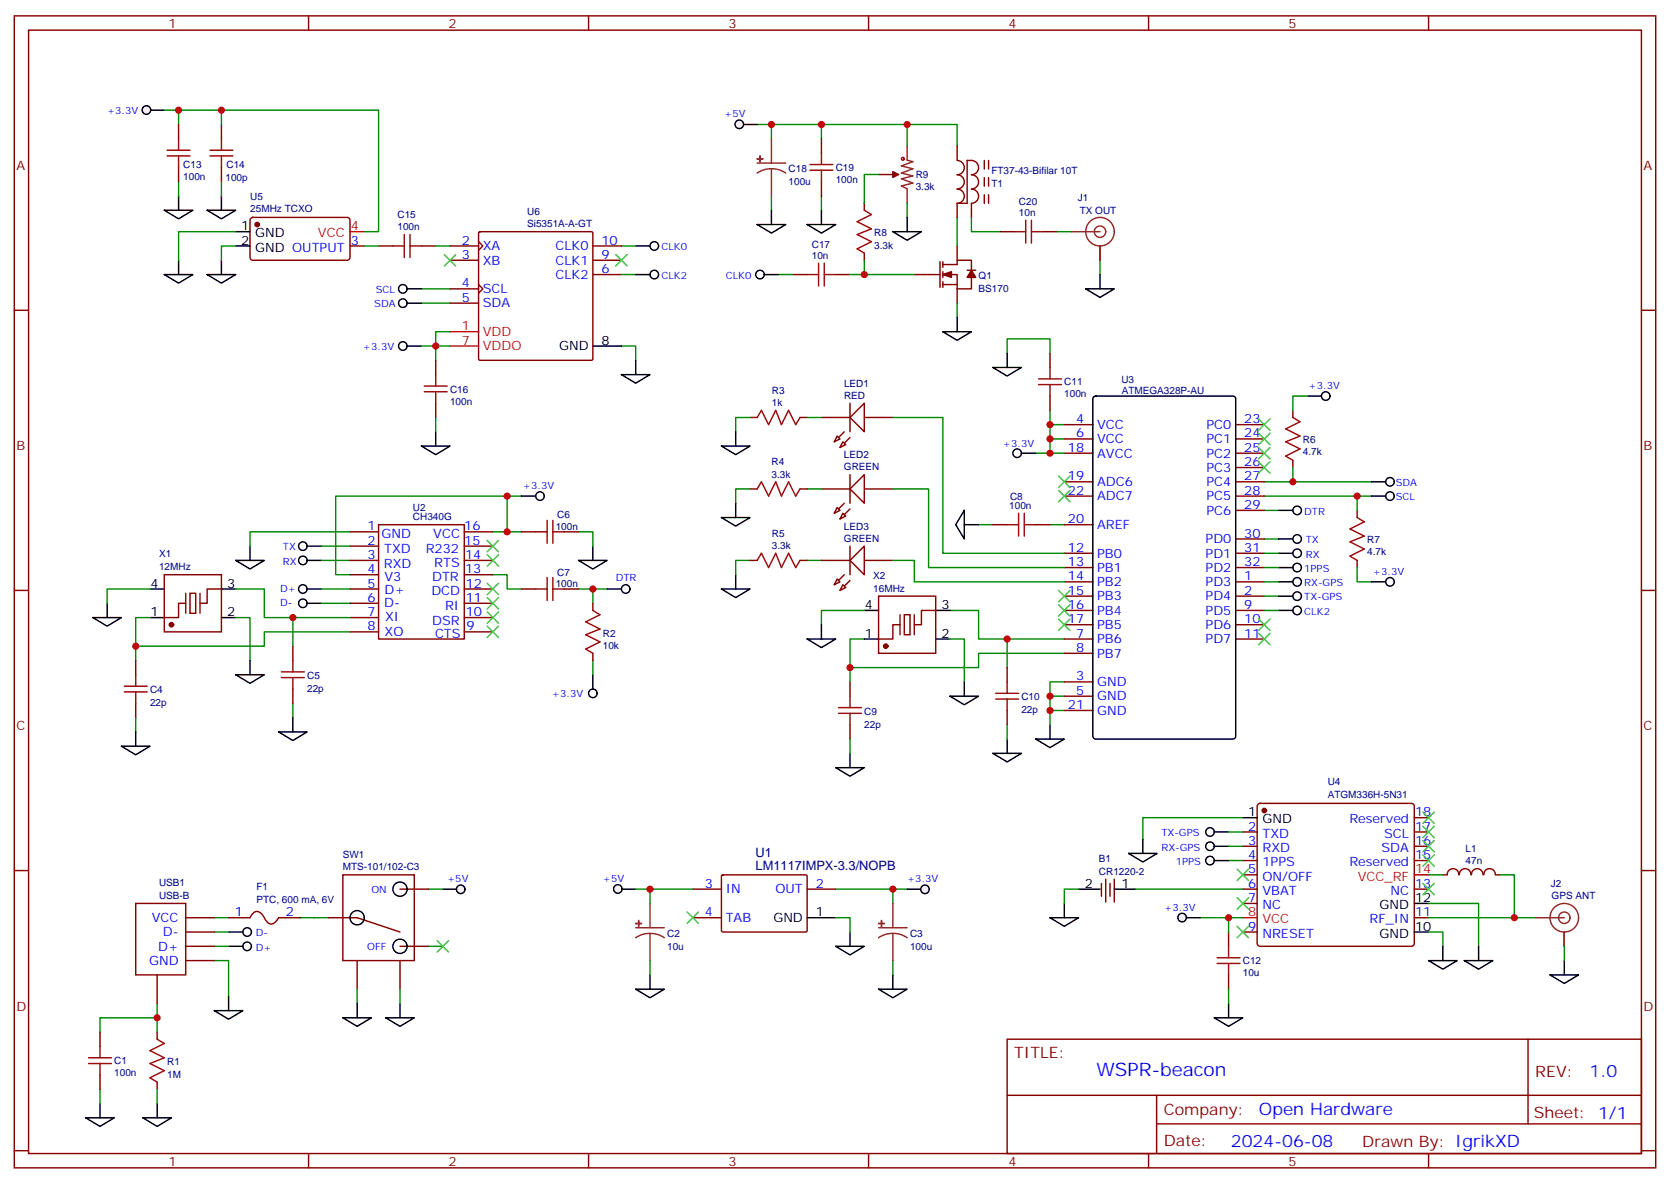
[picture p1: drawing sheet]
<svg xmlns="http://www.w3.org/2000/svg" width="412mm" height="292mm" viewBox="0 0 412 292" stroke-linecap="round" stroke-linejoin="round" font-family="sans-serif">
<g fill="none" stroke="#870000" stroke-width=".35">
<path d="M3.5 3.9h405.4v284.4h-405.4zM7.1 7.4h398.2v277.3h-398.2zM76.2 3.9v3.5M145.3 3.9v3.5M214.5 3.9v3.5M283.6 3.9v3.5M352.8 3.9v3.5M118.2 59.7l1 1-1 1.1M118.2 57.4l.3-.2h27.5l.4 .2v31.2l-.2 .3h-27.7l-.3-.2zM3.5 76.6h3.6M111.1 60.7h7.1M111.1 64.2h7.1"/>
<path d="M111.1 71.3h7.1M111.1 74.8h7.1M118.2 70.2l1 1.1-1 1.1M146.4 60.7h7.1M146.4 64.2h7.1M146.4 67.8h7.1M405.3 76.6h3.6M262.8 104.8h7.1M262.8 108.3h7.1M262.8 111.9h7.1M262.8 118.9h7.1M305.2 104.8h7"/>
<path d="M305.2 108.3h7M305.2 111.9h7M305.2 118.9h7M305.2 115.4h7M128.8 131.3h3.5M139.3 131.3h3.6M245.2 129.5h3.5M255.8 129.5h3.5M262.8 129.5h7.1M262.8 122.4h7.1M262.8 136.6h7.1M305.2 122.4h7"/>
<path d="M305.2 136.6h7M305.2 126h7M305.2 133h7M3.5 145.7h3.6M128.8 145.4h3.5M139.3 145.4h3.6M146.4 148.9v1.8M262.8 140.1h7.1M262.8 143.6h7.1M262.8 147.1h7.1M262.8 150.7h7.1M262.8 154.2h7.1"/>
<path d="M262.8 157.7h7.1M305.2 140.1h7M305.2 143.6h7M305.2 147.1h7M305.2 150.7h7M305.2 154.2h7M305.2 157.7h7M405.3 145.7h3.6M146.4 161.3v1.7M262.8 161.3h7.1M262.8 168.3h7.1M262.8 171.8h7.1"/>
<path d="M262.8 175.4h7.1M3.5 214.9h3.6M405.3 214.9h3.6M38.8 254.7v1.8M248.7 256.5h156.6v28.2h-156.6zM377.3 256.5v20.9M38.8 267.1v1.8M248.7 270.4h156.5M285.6 277.4h119.6M285.6 270.4v14.1M3.5 284h3.6M76.2 284.7v3.6"/>
<path d="M145.3 284.7v3.6M214.5 284.7v3.6M283.6 284.7v3.6M352.8 284.7v3.6M405.3 284h3.6"/>
</g>
<g fill="none" stroke="#000" stroke-width=".35">
<path d="M100.5 74.8h3.6M100.5 71.3h3.6M157 60.7h3.5M268.1 71.3h7.1l-3.6 2.1zM271.6 67.8v3.5M100.5 85.4h3.6M146.4 85.4h7.1M153.5 92.5h7l-3.5 2.1zM157 88.9v3.6M270.1 98l.5-.2h33.8a.71 .71 0 0 1 .8 .7v83.2a.76 .76 0 0 1-.8 .7h-33.8a.76 .76 0 0 1-.7-.7v-83.2zM252.2 111.9h3.6M338.7 118.9h3.5"/>
<path d="M58.2 138.3h7.1l-3.6 2.1zM61.7 134.8v3.5M75.8 138.3h3.6M75.8 134.8h3.6M142.9 138.3h7l-3.5 2.1zM146.4 134.8v3.5M238.1 126v7l-2.1-3.5zM238.1 129.5h3.6M315.7 136.6h3.6M315.7 133h3.6M315.7 126h3.6M338.7 122.4h3.5"/>
<path d="M75.8 145.4h3.6M75.8 148.9h3.6M149.9 145.4h3.6M146.4 166.5v3.6M259.3 178.9v3.5M255.8 182.4h7l-3.5 2.1zM109.4 219.5h3.5M56.4 230h3.6M56.4 233.6h3.6M52.9 249.4h7.1l-3.6 2.2zM56.4 245.9v3.5M21.2 275.9h7l-3.5 2.1z"/>
<path d="M24.7 272.4v3.5M35.3 275.9h7l-3.5 2.1zM38.8 272.4v3.5"/>
<circle cx="99.5" cy="74.8" r="1.06"/>
<circle cx="99.5" cy="71.3" r="1.06"/>
<circle cx="161.6" cy="60.7" r="1.06"/>
<circle cx="99.5" cy="85.4" r="1.06"/>
<circle cx="251.2" cy="111.9" r="1.06"/>
<circle cx="343.3" cy="118.9" r="1.06"/>
<circle cx="74.8" cy="134.8" r="1.06"/>
<circle cx="74.8" cy="138.3" r="1.06"/>
<circle cx="320.3" cy="133" r="1.06"/>
<circle cx="320.3" cy="126" r="1.06"/>
<circle cx="320.3" cy="136.6" r="1.06"/>
<circle cx="343.3" cy="122.4" r="1.06"/>
<circle cx="74.8" cy="145.4" r="1.06"/>
<circle cx="74.8" cy="148.9" r="1.06"/>
<circle cx="154.5" cy="145.4" r="1.06"/>
<circle cx="146.4" cy="171.1" r="1.06"/>
<circle cx="61" cy="233.6" r="1.06"/>
<circle cx="61" cy="230" r="1.06"/>
</g>
<g fill="none" stroke="#008700" stroke-width=".35">
<path d="M104.1 74.8h7M104.1 71.3h7M153.5 60.7h3.5M271.6 64.2v3.6M153.5 85.4h3.5v3.5M255.8 111.9h7M262.8 108.3h-3.5v3.6M262.8 104.8h-3.5v3.5M312.2 118.9h26.5M79.4 138.3h7M79.4 134.8h7M86.4 131.3h-24.7v3.5"/>
<path d="M121.7 131.3h7.1M142.9 131.3h3.5v3.5M241.7 129.5h3.5M259.3 129.5h3.5M312.2 133h3.5M312.2 126h3.5M312.2 122.4h26.5M79.4 145.4h7M79.4 148.9h7M121.7 141.9h3.5v3.5h3.6M142.9 145.4h3.5v3.5M146.4 145.4h3.5"/>
<path d="M213.4 157.7h-3.5v7.1h31.8v-3.5h21.1M234.6 150.7h7.1v7h21.1M146.4 163v3.5M259.3 175.4v3.5M262.8 168.3h-3.5v3.5M262.8 171.8h-3.5v3.6h3.5M52.9 237.1h3.5v8.8M52.9 226.5h3.5M52.9 230h3.5M52.9 233.6h3.5M74.1 226.5h3.5M38.8 251.2h-14.1v3.5"/>
<path d="M38.8 247.7v7M24.7 268.9v3.5M38.8 268.9v3.5"/>
</g>
<g fill="none" stroke="#a10000" stroke-width=".35">
<path d="M132.3 131.3h2.8M135.1 128.4v5.7M136.5 128.4v5.7M136.5 131.3h2.8M248.7 129.5h2.8M251.5 126.7v5.6M252.9 129.5h2.9M252.9 126.7v5.6M132.3 145.4h2.8M135.1 142.6v5.6M136.5 145.4h2.8M136.5 142.6v5.6"/>
<path d="M146.4 150.7l1.8 1-3.6 1.8 3.6 1.8-3.6 1.4 3.6 1.7-3.6 1.8 1.8 1.1M38.8 256.5l1.8 1.1-3.6 1.7 3.6 1.8-3.6 1.4 3.6 1.8-3.6 1.7 1.8 1.1"/>
</g>
<g fill="none" stroke="#800000" stroke-width=".35">
<path d="M86.4 131.3h7.1M86.4 134.8h7.1M86.4 138.3h7.1M93.5 129.5h21.2v28.2h-21.2zM114.7 131.3h7M114.7 134.8h7M114.7 138.3h7M86.4 141.9h7.1M86.4 145.4h7.1M86.4 148.9h7.1M86.4 152.4h7.1M86.4 156h7.1"/>
<path d="M114.7 141.9h7M114.7 145.4h7M114.7 148.9h7M114.7 152.4h7M114.7 156h7"/>
</g>
<path d="M111.1 81.9h7.1M111.1 85.4h7.1" fill="none" stroke="#f00" stroke-width=".35"/>
<g fill="none" stroke="#8c2424" stroke-width=".35">
<path d="M264.6 57.2h7M271.6 60.7v3.5"/>
<circle cx="271.6" cy="57.2" r="1.41"/>
<circle cx="271.6" cy="57.2" r="3.5"/>
</g>
<g fill="none" stroke="#3c3" stroke-width=".35">
<path d="M152 62.8l2.9 2.9M154.9 62.8l-2.9 2.9M261.4 117.5l2.8 2.8M264.2 117.5l-2.8 2.8M310.8 103.4l2.8 2.8M310.8 106.9l2.8 2.8M310.8 110.5l2.8 2.8M310.8 114l2.8 2.8M313.6 103.4l-2.8 2.8M313.6 106.9l-2.8 2.8M313.6 110.5l-2.8 2.8M313.6 114l-2.8 2.8"/>
<path d="M120.3 133.4l2.8 2.8M120.3 136.9l2.8 2.8M123.1 133.4l-2.8 2.8M123.1 136.9l-2.8 2.8M261.4 121l2.8 2.9M264.2 121l-2.8 2.9M120.3 144l2.8 2.8M120.3 147.5l2.8 2.8M120.3 151l2.8 2.8M120.3 154.6l2.8 2.8M123.1 144l-2.8 2.8M123.1 147.5l-2.8 2.8"/>
<path d="M123.1 151l-2.8 2.8M123.1 154.6l-2.8 2.8M261.4 145.7l2.8 2.9M261.4 149.3l2.8 2.8M261.4 152.8l2.8 2.8M264.2 145.7l-2.8 2.9M264.2 149.3l-2.8 2.8M264.2 152.8l-2.8 2.8M310.8 152.8l2.8 2.8M310.8 156.3l2.8 2.8M313.6 152.8l-2.8 2.8M313.6 156.3l-2.8 2.8"/>
</g>
<circle cx="113.8" cy="219.5" r="1.06" fill="#f0f0f0" stroke="#000" stroke-width=".35"/>
<path d="M105.8 219.5h3.6M77.6 226.5h3.5M105.8 233.6h3.6M88.2 244.2v3.5M98.8 244.2v3.5" fill="none" stroke="#008700" stroke-width=".35"/>
<path d="M84.7 215.9h17.6v21.2h-17.6zM98.8 219.5h7M81.1 226.5h7.1l10.6 3.5M88.2 237.1v7.1M98.8 233.6h7M98.8 237.1v7.1" fill="none" stroke="#870000" stroke-width=".35"/>
<g fill="none" stroke="#000" stroke-width=".35">
<path d="M153.5 219.5h3.5M84.7 251.2h7l-3.5 2.1zM88.2 247.7v3.5M95.2 251.2h7.1l-3.5 2.1zM98.8 247.7v3.5"/>
<circle cx="98.8" cy="219.5" r="1.76"/>
<circle cx="88.2" cy="226.5" r="1.76"/>
<circle cx="98.8" cy="233.6" r="1.76"/>
</g>
<path d="M107.9 232.2l2.9 2.8M110.8 232.2l-2.9 2.8" fill="none" stroke="#3c3" stroke-width=".35"/>
<circle cx="152.6" cy="219.4" r="1.06" fill="#f0f0f0" stroke="#000" stroke-width=".35"/>
<path d="M206.4 219.5h14.1v3.5M220.5 219.5h3.5" fill="none" stroke="#008700" stroke-width=".35"/>
<path d="M224 219.5h3.5M206.4 233.6h7l-3.5 2.1zM209.9 230v3.6M217 244.2h7l-3.5 2.1zM220.5 240.6v3.6" fill="none" stroke="#000" stroke-width=".35"/>
<circle cx="228.4" cy="219.5" r="1.06" fill="#f0f0f0" stroke="#000" stroke-width=".35"/>
<path d="M312.2 147.1h3.5M303.4 205.4h3.5M303.4 208.9h3.5M306.9 201.8h-24.7v5.3M220.5 237.1v3.5M296.3 226.5h10.6M303.4 226.5v3.5M352.8 230h3.5v3.6M303.4 244.2v3.5" fill="none" stroke="#008700" stroke-width=".35"/>
<g fill="none" stroke="#870000" stroke-width=".35">
<path d="M310.7 198.5l.4-.2h37.4a.71 .71 0 0 1 .7 .7v33.9a.76 .76 0 0 1-.7 .7h-37.4a.76 .76 0 0 1-.7-.7v-33.9zM306.9 205.4h3.5M306.9 208.9h3.5M306.9 212.4h3.5M306.9 215.9h3.5M306.9 219.5h3.5M349.2 205.4h3.6M349.2 208.9h3.6M349.2 212.4h3.6M349.2 219.5h3.6M349.2 201.8h3.6M303.4 230v3.6"/>
<path d="M306.9 223h3.5M306.9 230h3.5M349.2 226.5h3.6M303.4 240.6v3.6"/>
</g>
<circle cx="312.2" cy="200.1" r=".53" fill="#870000" stroke="#870000" stroke-width=".35"/>
<g fill="none" stroke="#000" stroke-width=".35">
<path d="M315.7 143.6h3.6M315.7 147.1h3.6M278.7 210.6h7.1l-3.6 2.2zM282.2 207.1v3.5M299.9 208.9h3.5M299.9 205.4h3.5M306.9 201.8h3.5M292.8 226.5h3.5M349.2 230h3.6M349.2 223h3.6M352.8 237.1h7l-3.5 2.1zM356.3 233.6v3.5"/>
<path d="M299.9 251.2h7l-3.5 2.1zM303.4 247.7v3.5"/>
<circle cx="320.3" cy="143.6" r="1.06"/>
<circle cx="320.3" cy="147.1" r="1.06"/>
<circle cx="298.8" cy="205.4" r="1.06"/>
<circle cx="298.8" cy="208.9" r="1.06"/>
</g>
<path d="M349.2 215.9h3.6M306.9 226.5h3.5" fill="none" stroke="#f00" stroke-width=".35"/>
<path d="M300.6 236.4h5.6M300.6 237.8h5.6M303.4 233.6v2.8M303.4 237.8v2.8" fill="none" stroke="#a10000" stroke-width=".35"/>
<circle cx="291.9" cy="226.5" r="1.06" fill="#f0f0f0" stroke="#000" stroke-width=".35"/>
<g fill="none" stroke="#8c2424" stroke-width=".35">
<path d="M379.2 226.5h7.1M386.3 230v3.6"/>
<circle cx="386.3" cy="226.5" r="1.41"/>
<circle cx="386.3" cy="226.5" r="3.5"/>
</g>
<path d="M213.4 150.7h-10.6v3.5M234.6 157.7h3.5v10.6M352.8 215.9h3.5M370.4 215.9h3.5v10.6M352.8 223h12.3v10.6M352.8 226.5h26.4M386.3 233.6v3.5" fill="none" stroke="#008700" stroke-width=".35"/>
<g fill="none" stroke="#000" stroke-width=".35">
<path d="M37 27.2h3.6M58.2 57.2h3.5M40.6 67.8h7l-3.5 2.1zM44.1 64.2v3.6M51.2 67.8h7l-3.5 2.1zM54.7 64.2v3.6M58.2 60.7h3.5M199.3 157.7h7.1l-3.6 2.1zM202.8 154.2v3.5M213.4 157.7h3.6M213.4 150.7h3.6M231.1 157.7h3.5"/>
<path d="M231.1 150.7h3.5M234.6 171.8h7.1l-3.6 2.2zM238.1 168.3v3.5M361.6 237.1h7.1l-3.6 2.1zM365.1 233.6v3.5M386.3 237.1v3.5M382.8 240.6h7l-3.5 2.1z"/>
</g>
<g fill="none" stroke="#870000" stroke-width=".35">
<path d="M54.7 30.7v3.6M54.7 41.3v3.5M62 53.9l.4-.2h23.3a.71 .71 0 0 1 .7 .7v9.1a.76 .76 0 0 1-.7 .7h-23.3a.76 .76 0 0 1-.7-.7v-9.1zM86.4 60.7h3.6M217 147.1h14.1v14.2h-14.1zM222.2 154.2h-1.7v3.5h-3.5M223.3 151.7h1.4v5h-1.4zM231.1 150.7h-3.6v3.5h-1.7M356.3 215.9h1.1M357.4 215.9a1.41 1.41 0 0 1 1.4-1.5 1.41 1.41 0 0 1 1.4 1.5M360.4 215.9a1.41 1.41 0 0 1 1.4-1.5 1.41 1.41 0 0 1 1.4 1.5M363.4 215.9a1.41 1.41 0 0 1 1.4-1.5 1.41 1.41 0 0 1 1.4 1.5"/>
<path d="M366.4 215.9a1.41 1.41 0 0 1 1.4-1.5 1.41 1.41 0 0 1 1.4 1.5M369.4 215.9h1"/>
</g>
<path d="M109.7 62.8l2.8 2.9M112.5 62.8l-2.8 2.9" fill="none" stroke="#3c3" stroke-width=".35"/>
<g fill="#870000" stroke="#870000" stroke-width=".35">
<circle cx="218.7" cy="159.5" r=".53"/>
<circle cx="63.5" cy="55.4" r=".53"/>
</g>
<path d="M222.2 151.7v5M225.8 151.7v5" fill="none" stroke="#871200" stroke-width=".35"/>
<path d="M86.4 57.2h3.6" fill="none" stroke="#f00" stroke-width=".35"/>
<path d="M51.9 38.5h5.6M51.9 37.1h5.6M54.7 34.3v2.8M54.7 38.5v2.8" fill="none" stroke="#a10000" stroke-width=".35"/>
<circle cx="36.2" cy="27.2" r="1.06" fill="#f0f0f0" stroke="#000" stroke-width=".35"/>
<path d="M40.6 27.2h52.9v30h-3.5M44.1 44.8v3.6M54.7 44.8v3.6M58.2 57.2h-14.1v7M58.2 60.7h-3.5v3.5" fill="none" stroke="#008700" stroke-width=".35"/>
<path d="M40.6 51.9h7l-3.5 2.1zM44.1 48.4v3.5M51.2 51.9h7l-3.5 2.1zM54.7 48.4v3.5" fill="none" stroke="#000" stroke-width=".35"/>
<g fill="none" stroke="#3c3" stroke-width=".35">
<path d="M305.5 214.5l2.8 2.8M308.3 214.5l-2.8 2.8M351.4 218.1l2.8 2.8M351.4 211l2.8 2.8M351.4 207.5l2.8 2.8M351.4 203.9l2.8 2.9M351.4 200.4l2.8 2.8M354.2 218.1l-2.8 2.8M354.2 211l-2.8 2.8M354.2 207.5l-2.8 2.8M354.2 203.9l-2.8 2.9M354.2 200.4l-2.8 2.8"/>
<path d="M305.5 221.6l2.8 2.8M305.5 228.6l2.8 2.9M308.3 221.6l-2.8 2.8M308.3 228.6l-2.8 2.9"/>
</g>
<path d="M202.8 103h7.1M213.4 103h7.1" fill="none" stroke="#870000" stroke-width=".35"/>
<path d="M209.9 103l3.5-3.5v7.1z" fill="#fff" stroke="#870000" stroke-width=".35"/>
<path d="M208.5 106.6l-2.5 2.4M209.9 108l-2.5 2.5" fill="none" stroke="#870000" stroke-width=".35"/>
<g fill="#f0f0f0" stroke="#870000" stroke-width=".35">
<path d="M206.7 107.6l.7 .7-1.4 .7z"/>
<path d="M208.1 109l.7 .7-1.4 .8z"/>
</g>
<path d="M209.9 99.5v7.1M202.8 120.7h7.1M213.4 120.7h7.1" fill="none" stroke="#870000" stroke-width=".35"/>
<path d="M209.9 120.7l3.5-3.5v7z" fill="#fff" stroke="#870000" stroke-width=".35"/>
<path d="M208.5 124.2l-2.5 2.5M209.9 125.6l-2.5 2.5" fill="none" stroke="#870000" stroke-width=".35"/>
<g fill="#f0f0f0" stroke="#870000" stroke-width=".35">
<path d="M206.7 125.3l.7 .7-1.4 .7z"/>
<path d="M208.1 126.7l.7 .7-1.4 .7z"/>
</g>
<g fill="none" stroke="#870000" stroke-width=".35">
<path d="M185.2 103h1.8M197.6 103h1.7M209.9 117.2v7M202.8 138.3h7.1M213.4 138.3h7.1M40.6 141.9h14.1v14.1h-14.1zM45.9 148.9h-1.8v3.5h-3.5M46.9 146.4h1.4v5h-1.4zM54.7 145.4h-3.5v3.5h-1.8M72.3 159.5v3.5M33.5 163v3.5M33.5 173.6v3.5"/>
<path d="M72.3 170.1v3.5M209.9 168.3v3.5M209.9 178.9v3.5M248.7 164.8v3.5M248.7 175.4v3.5"/>
</g>
<g fill="none" stroke="#a10000" stroke-width=".35">
<path d="M187 103l1-1.7 1.8 3.5 1.8-3.5 1.4 3.5 1.7-3.5 1.8 3.5 1.1-1.8M30.7 170.8h5.6M30.7 169.4h5.6M33.5 166.5v2.9M33.5 170.8v2.8M69.5 167.3h5.6M69.5 165.8h5.6M72.3 163v2.8M72.3 167.3v2.8M207.1 176.1h5.6M207.1 174.7h5.6M209.9 171.8v2.9"/>
<path d="M209.9 176.1v2.8M245.9 172.5h5.6M245.9 171.1h5.6M248.7 168.3v2.8M248.7 172.5v2.9"/>
</g>
<g fill="none" stroke="#008700" stroke-width=".35">
<path d="M153.5 67.8h3.5M104.1 85.4h7M111.1 81.9h-3.5v3.5M185.2 103h-3.5v3.6M199.3 103h3.5M185.2 120.7h-3.5v3.5M185.2 138.3h-3.5v3.6M199.3 120.7h3.5M199.3 138.3h3.5M312.2 136.6h3.5M33.5 159.5v3.5M37 145.4h-10.5v3.5"/>
<path d="M37 152.4h-3.5v7.1h31.8v-3.5h21.1M58.2 152.4h3.5v10.6M58.2 145.4h7.1v7h21.1M72.3 152.4v7.1M248.7 157.7v7.1M312.2 150.7h3.5M312.2 143.6h3.5M312.2 140.1h3.5M33.5 177.1v3.6M72.3 173.6v3.5M209.9 164.8v3.5M248.7 178.9v3.5"/>
<path d="M209.9 182.4v3.5M303.4 212.4h3.5"/>
</g>
<g fill="none" stroke="#000" stroke-width=".35">
<path d="M157 67.8h3.5M178.2 110.1h7l-3.5 2.1zM181.7 106.6v3.5M178.2 127.7h7l-3.5 2.2zM181.7 124.2v3.5M22.9 152.4h7.1l-3.5 2.2zM26.5 148.9v3.5M37 152.4h3.6M37 145.4h3.6M54.7 152.4h3.5M54.7 145.4h3.5M178.2 145.4h7l-3.5 2.1z"/>
<path d="M181.7 141.9v3.5M315.7 140.1h3.6M315.7 150.7h3.6M58.2 166.5h7.1l-3.6 2.2zM61.7 163v3.5M72.3 177.1v3.6M30 184.2h7l-3.5 2.1zM33.5 180.7v3.5M68.8 180.7h7l-3.5 2.1zM206.4 189.5h7l-3.5 2.1zM209.9 185.9v3.6M245.2 185.9h7l-3.5 2.2z"/>
<path d="M248.7 182.4v3.5M299.9 212.4h3.5"/>
<circle cx="161.6" cy="67.8" r="1.06"/>
<circle cx="320.3" cy="140.1" r="1.06"/>
<circle cx="320.3" cy="150.7" r="1.06"/>
<circle cx="298.8" cy="212.4" r="1.06"/>
</g>
<circle cx="42.3" cy="154.2" r=".53" fill="#870000" stroke="#870000" stroke-width=".35"/>
<path d="M45.9 146.4v5M49.4 146.4v5" fill="none" stroke="#871200" stroke-width=".35"/>
<path d="M209.9 138.3l3.5-3.5v7.1z" fill="#fff" stroke="#870000" stroke-width=".35"/>
<path d="M208.5 141.9l-2.5 2.4M209.9 143.3l-2.5 2.4" fill="none" stroke="#870000" stroke-width=".35"/>
<g fill="#f0f0f0" stroke="#870000" stroke-width=".35">
<path d="M206.7 142.9l.7 .7-1.4 .7z"/>
<path d="M208.1 144.3l.7 .7-1.4 .7z"/>
</g>
<g fill="none" stroke="#870000" stroke-width=".35">
<path d="M246.9 57.2h3.6M257.5 57.2h3.6M195.8 67.8h3.5M206.4 67.8h3.5M225.8 67.8h6.3M232.1 64.6v6.3M232.8 65.3h3.6v-1.1h3.5v2.5M232.8 67.8h3.6v3.5M232.8 70.2h3.6M232.8 64.6v1.4M232.8 67.1v1.4M232.8 69.5v1.4"/>
<path d="M236.4 60.7v3.5M236.4 71.3v3.5M238.8 66.7h2.1M239.9 68.5v2.8h-3.5M319.3 101.3v1.7M319.3 113.6v1.8M209.9 134.8v7.1M335.1 126v1.7M335.1 138.3v1.8M272 218.1v3.1M273 217v5.6M274.1 218.1v3.1"/>
<path d="M275.2 217v5.6M56.4 226.5h5.3l.6-.9a1.56 1.56 0 0 1 2.7 .5l.2 .3a2.57 2.57 0 0 0 1.8 1.7 2.81 2.81 0 0 0 1.8-1.6h5.3"/>
</g>
<g fill="none" stroke="#008700" stroke-width=".35">
<path d="M44.1 27.2v3.5M54.7 27.2v3.5M187 30.7h3.5M190.5 34.3v-3.6h12.3v3.6M190.5 48.4v3.5M202.8 48.4v3.5M261.1 57.2h3.5M192.3 67.8h3.5M209.9 67.8h15.9M236.4 74.8v3.6M107.6 85.4v3.5M248.7 87.2v-3.6h10.6v3.6"/>
<path d="M322.8 97.8h-3.5v3.5M107.6 103v3.6M220.5 103h12.3v33.6h30M259.3 101.3v3.5M319.3 115.4v3.5M125.2 122.4v8.9M128.8 122.4h-45.9v19.5h3.5M220.5 120.7h8.8v19.4h33.5M220.5 138.3h5.3v5.3h37M335.1 122.4v3.6M335.1 140.1v3.5h3.6M266.3 219.5h-3.5v3.5"/>
<path d="M280.5 219.5h26.4"/>
</g>
<g fill="none" stroke="#000" stroke-width=".35">
<path d="M183.4 30.7h3.6M187 55.4h7l-3.5 2.1zM190.5 51.9v3.5M199.3 55.4h7.1l-3.6 2.1zM202.8 51.9v3.5M236.4 78.4v3.5M232.8 81.9h7.1l-3.5 2.1zM245.2 90.7h7l-3.5 2.1zM248.7 87.2v3.5M322.8 97.8h3.5M104.1 110.1h7l-3.5 2.1zM107.6 106.6v3.5"/>
<path d="M128.8 122.4h3.5M338.7 143.6h3.5M266.3 219.5h5.3M275.2 219.5h5.3M259.3 226.5h7l-3.5 2.1zM262.8 223v3.5"/>
<circle cx="327.4" cy="97.8" r="1.06"/>
<circle cx="133.3" cy="122.4" r="1.06"/>
<circle cx="343.3" cy="143.6" r="1.06"/>
</g>
<path d="M250.5 57.2h2.8M253.3 54.4v5.6M254.7 54.4v5.6M254.7 57.2h2.8M199.3 67.8h2.8M202.1 64.9v5.7M203.6 64.9v5.7M203.6 67.8h2.8M319.3 103l1.7 1.1-3.5 1.8 3.5 1.7-3.5 1.4 3.5 1.8-3.5 1.8 1.8 1M335.1 127.7l1.8 1.1-3.5 1.8 3.5 1.7-3.5 1.4 3.5 1.8-3.5 1.8 1.7 1" fill="none" stroke="#a10000" stroke-width=".35"/>
<g fill="#870000" stroke="#870000" stroke-width=".35">
<path d="M232.8 67.8l2.1-.7v1.4z"/>
<path d="M239.9 66.7l1 1.8h-2.1z"/>
</g>
<path d="M190.5 34.3v6M187 40.3h7M190.5 41.7l1.9 .2 1.6 .8M190.5 41.7l-1.9 .2-1.6 .8M190.5 41.7v6.7" fill="none" stroke="#8c2424" stroke-width=".35"/>
<g fill="#8c2424" stroke="#8c2424" stroke-width=".35">
<path d="M187 39.2h1.4z"/>
<path d="M187.7 38.5v1.4z"/>
</g>
<circle cx="182.6" cy="30.7" r="1.06" fill="#f0f0f0" stroke="#000" stroke-width=".35"/>
<g fill="none" stroke="#000" stroke-width=".35">
<path d="M220.5 57.2h7l-3.5 2.1zM224 53.7v3.5M188.7 67.8h3.6"/>
<circle cx="187.7" cy="67.8" r="1.06"/>
</g>
<g fill="none" stroke="#a10000" stroke-width=".35">
<path d="M213.4 51.9l1.8 1.1-3.5 1.7 3.5 1.8-3.5 1.4 3.5 1.8-3.5 1.7 1.7 1.1"/>
<circle cx="223" cy="39.2" r=".35"/>
</g>
<path d="M213.4 50.1v1.8M217 43.1h3.5M213.4 62.5v1.7" fill="none" stroke="#870000" stroke-width=".35"/>
<path d="M224 36v3.5l1.4 .4-2.8 1.1 2.8 .7-2.8 1 2.8 .7-2.8 .7 2.8 1.1-2.8 .7 1.4 .7v3.5M220.5 43.1h1.4" fill="none" stroke="#8c2424" stroke-width=".35"/>
<path d="M220.5 42.4l1.4 .7-1.4 .7z" fill="#870000" stroke="#870000" stroke-width=".35"/>
<path d="M202.8 30.7h21.2v5.3M224 30.7h12.4v5.3M217 43.1h-3.6v7M224 50.1v3.6M236.4 53.7v7M213.4 64.2v3.6" fill="none" stroke="#008700" stroke-width=".35"/>
<path d="M33.5 223h12.4v17.6h-12.4z" fill="#fff" stroke="#870000" stroke-width=".35"/>
<g fill="none" stroke="#870000" stroke-width=".35">
<path d="M44.1 30.7v3.6M202.8 34.3v3.5M236.4 39.6a1.76 1.76 0 0 1 1.7 1.8 1.76 1.76 0 0 1-1.7 1.7 1.76 1.76 0 0 1 1.7 1.8 1.76 1.76 0 0 1-1.7 1.8 1.76 1.76 0 0 1 1.7 1.7 1.76 1.76 0 0 1-1.7 1.8M236.4 36v3.5M44.1 41.3v3.5M202.8 44.8v3.6M236.4 50.2h2.4v-10.6a2.08 2.08 0 0 1 2.9 1.8 1.76 1.76 0 0 1-1.8 1.7 1.76 1.76 0 0 1 1.8 1.8 1.76 1.76 0 0 1-1.8 1.8 1.76 1.76 0 0 1 1.8 1.7 1.76 1.76 0 0 1-1.8 1.8v3.5M236.4 50.2v3.5M93.5 60.7h3.5M104.1 60.7h3.5M107.6 88.9v3.6M107.6 99.5v3.5"/>
<path d="M259.3 87.2v3.5M259.3 97.8v3.5M185.2 120.7h1.8M185.2 138.3h1.8M197.6 120.7h1.7M197.6 138.3h1.7M171.1 219.5h7.1M178.2 216.1l.3-.2 20.6 .1 .2 .3v13.6l-.3 .1h-20.7l-.1-.3zM199.3 219.5h7.1M45.9 226.5h7M45.9 230h7M45.9 233.6h7"/>
<path d="M45.9 237.1h7M171.1 226.5h7.1M24.7 254.7v3.6M38.8 240.6v7.1M24.7 265.3v3.6"/>
</g>
<path d="M243.1 50.2v-10.6M244.1 50.2v-10.6" fill="none" stroke="#870000" stroke-width=".35" stroke-dasharray="2.1 2.1"/>
<path d="M239.9 53.7v3.5h7M90 60.7h3.5M107.6 60.7h3.5M157 219.5h14.1M160.5 219.5v3.5M160.5 237.1v3.5M206.4 226.5h3.5v3.5" fill="none" stroke="#008700" stroke-width=".35"/>
<g fill="none" stroke="#a10000" stroke-width=".35">
<path d="M41.3 38.5h5.6M41.3 37.1h5.6M44.1 34.3v2.8M44.1 38.5v2.8M202.8 37.8v2.8M99.8 57.9v5.6M101.2 57.9v5.6M200 42h5.7M200 40.6h5.7M202.8 42v2.8M97 60.7h2.8M101.2 60.7h2.9"/>
<path d="M104.8 96.7h5.6M104.8 95.3h5.6M107.6 92.5v2.8M107.6 96.7v2.8M256.5 94.9h5.6M256.5 93.5h5.6M259.3 90.7v2.8M259.3 94.9v2.9M187 120.7l1-1.8 1.8 3.5 1.8-3.5 1.4 3.5 1.7-3.5 1.8 3.5 1.1-1.7M187 138.3l1-1.7 1.8 3.5 1.8-3.5 1.4 3.5 1.7-3.5 1.8 3.5 1.1-1.8M24.7 258.3v2.8M21.9 262.5h5.6"/>
<path d="M21.9 261.1h5.6M24.7 262.5v2.8"/>
</g>
<path d="M199.3 226.5h7.1M157 244.2h7l-3.5 2.1zM160.5 240.6v3.6" fill="none" stroke="#000" stroke-width=".35"/>
<path d="M169.7 225.1l2.8 2.8M172.5 225.1l-2.8 2.8" fill="none" stroke="#3c3" stroke-width=".35"/>
<path d="M157 229h7M160.5 230.4l1.9 .2 1.6 .9M160.5 230.4l-1.8 .2-1.7 .9M160.5 223v6M160.5 230.4v6.7M217 229h7M220.5 230.4l1.8 .2 1.7 .9M220.5 230.4l-1.9 .2-1.6 .9M220.5 223v6M220.5 230.4v6.7" fill="none" stroke="#8c2424" stroke-width=".35"/>
<g fill="#8c2424" stroke="#8c2424" stroke-width=".35">
<path d="M217 227.9l1.4 .1z"/>
<path d="M217.7 227.2v1.4z"/>
<path d="M157 227.9l1.4 .1z"/>
<path d="M157.7 227.2v1.4z"/>
</g>
<g fill="#c00">
<circle cx="259.3" cy="111.9" r=".88"/>
<circle cx="38.8" cy="251.2" r=".88"/>
<circle cx="146.4" cy="145.4" r=".88"/>
<circle cx="220.5" cy="219.5" r=".88"/>
<circle cx="303.4" cy="226.5" r=".88"/>
<circle cx="373.9" cy="226.5" r=".88"/>
<circle cx="107.6" cy="85.4" r=".88"/>
<circle cx="248.7" cy="157.7" r=".88"/>
<circle cx="259.3" cy="108.3" r=".88"/>
<circle cx="259.3" cy="171.8" r=".88"/>
<circle cx="259.3" cy="175.4" r=".88"/>
<circle cx="209.9" cy="164.8" r=".88"/>
<circle cx="33.5" cy="159.5" r=".88"/>
<circle cx="72.3" cy="152.4" r=".88"/>
<circle cx="125.2" cy="131.3" r=".88"/>
<circle cx="125.2" cy="122.4" r=".88"/>
<circle cx="319.3" cy="118.9" r=".88"/>
<circle cx="335.1" cy="122.4" r=".88"/>
<circle cx="259.3" cy="104.8" r=".88"/>
<circle cx="44.1" cy="27.2" r=".88"/>
<circle cx="54.7" cy="27.2" r=".88"/>
<circle cx="190.5" cy="30.7" r=".88"/>
<circle cx="213.4" cy="67.8" r=".88"/>
<circle cx="202.8" cy="30.7" r=".88"/>
<circle cx="224" cy="30.7" r=".88"/>
<circle cx="160.5" cy="219.5" r=".88"/>
</g>
<text font-size="4.6" fill="#00f" x="270.8" y="265.5">WSPR-beacon</text>
<g font-size="4.2" fill="#00f">
<text x="392.5" y="265.8">1.0</text>
<text x="310.9" y="275.3">Open Hardware</text>
<text x="304" y="283.1">2024-06-08</text>
</g>
<g font-size="3.9" fill="#800">
<text x="250.5" y="261.1">TITLE:</text>
<text x="379.1" y="265.8">REV:</text>
<text x="287.4" y="275.3">Company:</text>
<text x="378.7" y="275.9">Sheet: 1/1</text>
<text x="287.4" y="283">Date:</text>
<text x="336.4" y="283.1">Drawn By: IgrikXD</text>
</g>
<g font-size="3.2" fill="#800">
<text x="41.6" y="6.9">1</text>
<text x="110.8" y="6.9">2</text>
<text x="179.9" y="6.9">3</text>
<text x="249.1" y="6.9">4</text>
<text x="318.2" y="6.9">5</text>
<text x="4.1" y="42">A</text>
<text x="405.9" y="42">A</text>
<text x="4.1" y="111.2">B</text>
<text x="405.9" y="111.2">B</text>
<text x="4.1" y="180.3">C</text>
<text x="405.9" y="180.3">C</text>
<text x="4.1" y="249.4">D</text>
<text x="405.9" y="249.4">D</text>
<text x="41.6" y="287.7">1</text>
<text x="110.8" y="287.7">2</text>
<text x="179.9" y="287.7">3</text>
<text x="249.1" y="287.7">4</text>
<text x="318.2" y="287.7">5</text>
</g>
<g font-size="3.2">
<text x="59.5" y="56.8">1</text>
<text x="63" y="58.6">GND</text>
<text x="59.5" y="60.4">2</text>
<text x="63" y="62.1">GND OUTPUT</text>
<text x="138.1" y="86.5">GND</text>
<text x="148.5" y="85.1">8</text>
<text x="37.1" y="145">4</text>
<text x="56.1" y="145">3</text>
<text x="37.1" y="152.1">1</text>
<text x="56.1" y="152.1">2</text>
<text x="213.5" y="150.3">4</text>
<text x="232.5" y="150.3">3</text>
<text x="213.5" y="157.4">1</text>
<text x="232.5" y="157.4">2</text>
<text x="308.3" y="201.5">1</text>
<text x="311.7" y="203.2">GND</text>
<text x="267.9" y="219.1">2</text>
<text x="276.9" y="219.1">1</text>
<text x="191" y="227.6">GND</text>
<text x="201.4" y="226.2">1</text>
<text x="340.7" y="224.4">GND</text>
<text x="349.4" y="222.6">12</text>
<text x="340.7" y="231.5">GND</text>
<text x="349.4" y="229.7">10</text>
</g>
<g font-size="3.2" fill="#f00">
<text x="78.5" y="58.6">VCC</text>
<text x="86.6" y="56.8">4</text>
<text x="114" y="81.5">1</text>
<text x="119.2" y="82.9">VDD</text>
<text x="114" y="85.1">7</text>
<text x="119.2" y="86.5">VDDO</text>
<text x="349.4" y="215.6">14</text>
<text x="335.3" y="217.3">VCC_RF</text>
<text x="308.3" y="226.2">8</text>
<text x="311.7" y="227.9">VCC</text>
</g>
<g font-size="3.2" fill="#00f">
<text x="86.6" y="60.4">3</text>
<text x="114" y="60.4">2</text>
<text x="114" y="63.9">3</text>
<text x="119.2" y="61.8">XA</text>
<text x="119.2" y="65.3">XB</text>
<text x="137.1" y="65.3">CLK1</text>
<text x="137.1" y="61.8">CLK0</text>
<text x="148.5" y="63.9">9</text>
<text x="148.5" y="60.4">10</text>
<text x="114" y="70.9">4</text>
<text x="137.1" y="68.8">CLK2</text>
<text x="148.5" y="67.4">6</text>
<text x="114" y="74.5">5</text>
<text x="119.2" y="72.4">SCL</text>
<text x="119.2" y="75.9">SDA</text>
<text x="265.7" y="104.5">4</text>
<text x="265.7" y="108">6</text>
<text x="270.9" y="105.9">VCC</text>
<text x="297.9" y="105.9">PC0</text>
<text x="307.3" y="104.5">23</text>
<text x="307.3" y="108">24</text>
<text x="263.7" y="111.5">18</text>
<text x="270.9" y="109.4">VCC</text>
<text x="270.9" y="112.9">AVCC</text>
<text x="297.9" y="109.4">PC1</text>
<text x="297.9" y="112.9">PC2</text>
<text x="307.3" y="111.5">25</text>
<text x="263.7" y="118.6">19</text>
<text x="270.9" y="120">ADC6</text>
<text x="297.9" y="116.5">PC3</text>
<text x="297.9" y="120">PC4</text>
<text x="307.3" y="115">26</text>
<text x="307.3" y="118.6">27</text>
<text x="263.7" y="122.1">22</text>
<text x="270.9" y="123.5">ADC7</text>
<text x="297.9" y="123.5">PC5</text>
<text x="307.3" y="122.1">28</text>
<text x="307.3" y="125.6">29</text>
<text x="90.8" y="130.9">1</text>
<text x="114.7" y="130.9">16</text>
<text x="263.7" y="129.2">20</text>
<text x="270.9" y="130.6">AREF</text>
<text x="297.9" y="127">PC6</text>
<text x="90.8" y="138">3</text>
<text x="90.8" y="134.4">2</text>
<text x="94.2" y="132.9">GND</text>
<text x="94.8" y="136.4">TXD</text>
<text x="105.1" y="136.4">R232</text>
<text x="107" y="132.9">VCC</text>
<text x="114.7" y="134.4">15</text>
<text x="114.8" y="138">14</text>
<text x="263.7" y="136.2">12</text>
<text x="270.9" y="137.6">PB0</text>
<text x="297.7" y="134.1">PD0</text>
<text x="297.7" y="137.6">PD1</text>
<text x="307.3" y="132.7">30</text>
<text x="307.3" y="136.2">31</text>
<text x="90.8" y="141.5">4</text>
<text x="94.8" y="140.1">RXD</text>
<text x="94.9" y="143.4">V3</text>
<text x="106.7" y="143.4">DTR</text>
<text x="107.2" y="139.9">RTS</text>
<text x="114.8" y="141.5">13</text>
<text x="263.7" y="139.7">13</text>
<text x="263.7" y="143.3">14</text>
<text x="270.9" y="141.1">PB1</text>
<text x="297.7" y="141.1">PD2</text>
<text x="307.3" y="139.7">32</text>
<text x="307.3" y="143.3">1</text>
<text x="90.8" y="148.6">6</text>
<text x="90.8" y="145">5</text>
<text x="94.9" y="149.8">D-</text>
<text x="95" y="146.6">D+</text>
<text x="106.5" y="147">DCD</text>
<text x="115" y="145">12</text>
<text x="115" y="148.6">11</text>
<text x="263.7" y="146.8">15</text>
<text x="270.9" y="144.7">PB2</text>
<text x="270.9" y="148.2">PB3</text>
<text x="297.7" y="144.7">PD3</text>
<text x="297.7" y="148.2">PD4</text>
<text x="307.3" y="146.8">2</text>
<text x="90.8" y="155.6">8</text>
<text x="90.8" y="152.1">7</text>
<text x="95.1" y="153.3">XI</text>
<text x="106.7" y="154.2">DSR</text>
<text x="109.9" y="150.5">RI</text>
<text x="115" y="152.1">10</text>
<text x="115.2" y="155.6">9</text>
<text x="263.7" y="150.3">16</text>
<text x="263.7" y="153.8">17</text>
<text x="270.9" y="151.7">PB4</text>
<text x="270.9" y="155.3">PB5</text>
<text x="297.7" y="151.7">PD5</text>
<text x="297.7" y="155.3">PD6</text>
<text x="307.3" y="150.3">9</text>
<text x="307.3" y="153.8">10</text>
<text x="95" y="157">XO</text>
<text x="107.4" y="157.4">CTS</text>
<text x="265.7" y="157.4">7</text>
<text x="265.7" y="160.9">8</text>
<text x="270.9" y="158.8">PB6</text>
<text x="297.7" y="158.8">PD7</text>
<text x="307.3" y="157.4">11</text>
<text x="265.7" y="168">3</text>
<text x="270.9" y="162.3">PB7</text>
<text x="265.7" y="171.5">5</text>
<text x="270.9" y="169.4">GND</text>
<text x="270.9" y="172.9">GND</text>
<text x="263.7" y="175">21</text>
<text x="270.9" y="176.4">GND</text>
<text x="333.2" y="203.2">Reserved</text>
<text x="349.4" y="201.5">18</text>
<text x="308.3" y="205">2</text>
<text x="308.3" y="208.5">3</text>
<text x="311.7" y="206.8">TXD</text>
<text x="341.8" y="206.8">SCL</text>
<text x="349.4" y="208.5">16</text>
<text x="349.4" y="205">17</text>
<text x="308.3" y="212.1">4</text>
<text x="308.3" y="215.6">5</text>
<text x="311.7" y="210.3">RXD</text>
<text x="311.7" y="213.8">1PPS</text>
<text x="333.2" y="213.8">Reserved</text>
<text x="341.2" y="210.3">SDA</text>
<text x="349.4" y="212.1">15</text>
<text x="174" y="219.1">3</text>
<text x="179.2" y="220.5">IN</text>
<text x="191.5" y="220.5">OUT</text>
<text x="201.4" y="219.1">2</text>
<text x="308.3" y="219.1">6</text>
<text x="311.7" y="217.3">ON/OFF</text>
<text x="311.7" y="220.9">VBAT</text>
<text x="343.4" y="220.9">NC</text>
<text x="349.4" y="219.1">13</text>
<text x="37.5" y="227.6">VCC</text>
<text x="58" y="226.2">1</text>
<text x="70.6" y="226.2">2</text>
<text x="174" y="226.2">4</text>
<text x="179.2" y="227.6">TAB</text>
<text x="308.3" y="222.6">7</text>
<text x="311.7" y="224.4">NC</text>
<text x="338.2" y="227.9">RF_IN</text>
<text x="349.4" y="226.2">11</text>
<text x="40.2" y="231.1">D-</text>
<text x="308.3" y="229.7">9</text>
<text x="311.7" y="231.5">NRESET</text>
<text x="36.8" y="238.2">GND</text>
<text x="39.1" y="234.6">D+</text>
</g>
<g font-size="3.2" fill="#000080">
<text x="186.6" y="214.7">LM1117IMPX-3.3/NOPB</text>
<text x="186.6" y="211.4">U1</text>
</g>
<g font-size="2.5" fill="#00f">
<text x="26.5" y="28.3">+3.3V</text>
<text x="178.9" y="29">+5V</text>
<text x="163.3" y="61.8">CLK0</text>
<text x="163.3" y="68.8">CLK2</text>
<text x="179.2" y="68.8">CLK0</text>
<text x="92.4" y="75.9">SDA</text>
<text x="92.8" y="72.4">SCL</text>
<text x="89.6" y="86.5">+3.3V</text>
<text x="323.1" y="96">+3.3V</text>
<text x="247.6" y="110.2">+3.3V</text>
<text x="344.7" y="120">SDA</text>
<text x="129.1" y="120.7">+3.3V</text>
<text x="344.7" y="123.5">SCL</text>
<text x="322.1" y="127">DTR</text>
<text x="69.8" y="135.9">TX</text>
<text x="322.4" y="134.1">TX</text>
<text x="322.5" y="137.7">RX</text>
<text x="69.8" y="139.4">RX</text>
<text x="152.1" y="143.4">DTR</text>
<text x="322.1" y="141.1">1PPS</text>
<text x="339" y="141.9">+3.3V</text>
<text x="69.1" y="149.6">D-</text>
<text x="69.1" y="146.1">D+</text>
<text x="322.1" y="144.7">RX-GPS</text>
<text x="322.1" y="148.2">TX-GPS</text>
<text x="322.1" y="151.7">CLK2</text>
<text x="136.3" y="172.2">+3.3V</text>
<text x="286.8" y="209.9">RX-GPS</text>
<text x="286.8" y="206.4">TX-GPS</text>
<text x="290.3" y="213.5">1PPS</text>
<text x="91.7" y="220.3">ON</text>
<text x="110.4" y="217.7">+5V</text>
<text x="148.9" y="217.7">+5V</text>
<text x="224" y="217.7">+3.3V</text>
<text x="287.5" y="224.8">+3.3V</text>
<text x="63.1" y="231.1">D-</text>
<text x="63.1" y="234.6">D+</text>
<text x="90.7" y="234.4">OFF</text>
</g>
<g font-size="2.5" fill="#000080">
<text x="45.3" y="41.5">C13</text>
<text x="55.9" y="41.5">C14</text>
<text x="45.3" y="44.5">100n</text>
<text x="55.7" y="44.7">100p</text>
<text x="194.7" y="45.8">100u</text>
<text x="194.7" y="42.4">C18</text>
<text x="206.4" y="45.2">100n</text>
<text x="206.4" y="42.2">C19</text>
<text x="226.1" y="47">3.3k</text>
<text x="226.1" y="44">R9</text>
<text x="244.8" y="43">FT37-43-Bifilar 10T</text>
<text x="244.8" y="46.2">T1</text>
<text x="61.8" y="52.4">25MHz TCXO</text>
<text x="61.8" y="49.3">U5</text>
<text x="98.2" y="53.8">C15</text>
<text x="130.2" y="53">U6</text>
<text x="251.6" y="53.3">10n</text>
<text x="251.6" y="50.6">C20</text>
<text x="266.2" y="49.6">J1</text>
<text x="266.6" y="52.8">TX OUT</text>
<text x="98.2" y="56.8">100n</text>
<text x="130.2" y="56.1">Si5351A-A-GT</text>
<text x="215.9" y="58.3">R8</text>
<text x="200.5" y="63.9">10n</text>
<text x="200.5" y="61.2">C17</text>
<text x="215.9" y="61.5">3.3k</text>
<text x="241.7" y="69">Q1</text>
<text x="241.7" y="72.1">BS170</text>
<text x="208.4" y="95.5">LED1</text>
<text x="262.8" y="95.1">C11</text>
<text x="276.9" y="94.5">U3</text>
<text x="111.1" y="99.9">100n</text>
<text x="111.1" y="96.9">C16</text>
<text x="190.6" y="100.2">1k</text>
<text x="190.6" y="97.2">R3</text>
<text x="208.4" y="98.5">RED</text>
<text x="262.8" y="98.1">100n</text>
<text x="277" y="97.3">ATMEGA328P-AU</text>
<text x="208.4" y="113.1">LED2</text>
<text x="321.7" y="112.3">4.7k</text>
<text x="321.7" y="109.3">R6</text>
<text x="190.5" y="117.9">3.3k</text>
<text x="190.5" y="114.8">R4</text>
<text x="208.4" y="116.1">GREEN</text>
<text x="249.2" y="125.6">100n</text>
<text x="249.4" y="123.4">C8</text>
<text x="102" y="126.2">U2</text>
<text x="102" y="128.4">CH340G</text>
<text x="137.2" y="130.8">100n</text>
<text x="137.6" y="127.9">C6</text>
<text x="208.4" y="130.7">LED3</text>
<text x="39.3" y="137.5">X1</text>
<text x="190.6" y="135.5">3.3k</text>
<text x="190.6" y="132.5">R5</text>
<text x="208.4" y="133.7">GREEN</text>
<text x="337.6" y="136.9">4.7k</text>
<text x="337.6" y="133.9">R7</text>
<text x="39.3" y="140.7">12MHz</text>
<text x="137.6" y="142.1">C7</text>
<text x="215.7" y="143">X2</text>
<text x="137.2" y="144.9">100n</text>
<text x="215.7" y="146">16MHz</text>
<text x="148.9" y="160.3">10k</text>
<text x="148.9" y="157.1">R2</text>
<text x="75.9" y="167.6">C5</text>
<text x="37" y="171.1">C4</text>
<text x="75.8" y="170.8">22p</text>
<text x="252.2" y="172.9">C10</text>
<text x="37" y="174.3">22p</text>
<text x="213.4" y="179.6">22p</text>
<text x="213.4" y="176.4">C9</text>
<text x="252.2" y="176.1">22p</text>
<text x="327.9" y="197">ATGM336H-5N31</text>
<text x="327.9" y="193.8">U4</text>
<text x="84.7" y="214.7">MTS-101/102-C3</text>
<text x="84.7" y="211.9">SW1</text>
<text x="271.4" y="215.9">CR1220-2</text>
<text x="271.4" y="212.7">B1</text>
<text x="361.9" y="213.3">47n</text>
<text x="361.9" y="210.3">L1</text>
<text x="39.3" y="221.9">USB-B</text>
<text x="39.3" y="218.7">USB1</text>
<text x="63.3" y="219.7">F1</text>
<text x="382.9" y="218.9">J2</text>
<text x="383.2" y="221.8">GPS ANT</text>
<text x="63.3" y="222.8">PTC, 600 mA, 6V</text>
<text x="164.7" y="231.2">C2</text>
<text x="224.7" y="231.2">C3</text>
<text x="164.7" y="234.5">10u</text>
<text x="224.7" y="234.5">100u</text>
<text x="306.9" y="238">C12</text>
<text x="306.9" y="241">10u</text>
<text x="28.2" y="262.7">C1</text>
<text x="41.3" y="262.9">R1</text>
<text x="28.2" y="265.7">100n</text>
<text x="41.3" y="266.1">1M</text>
</g>
</svg>
